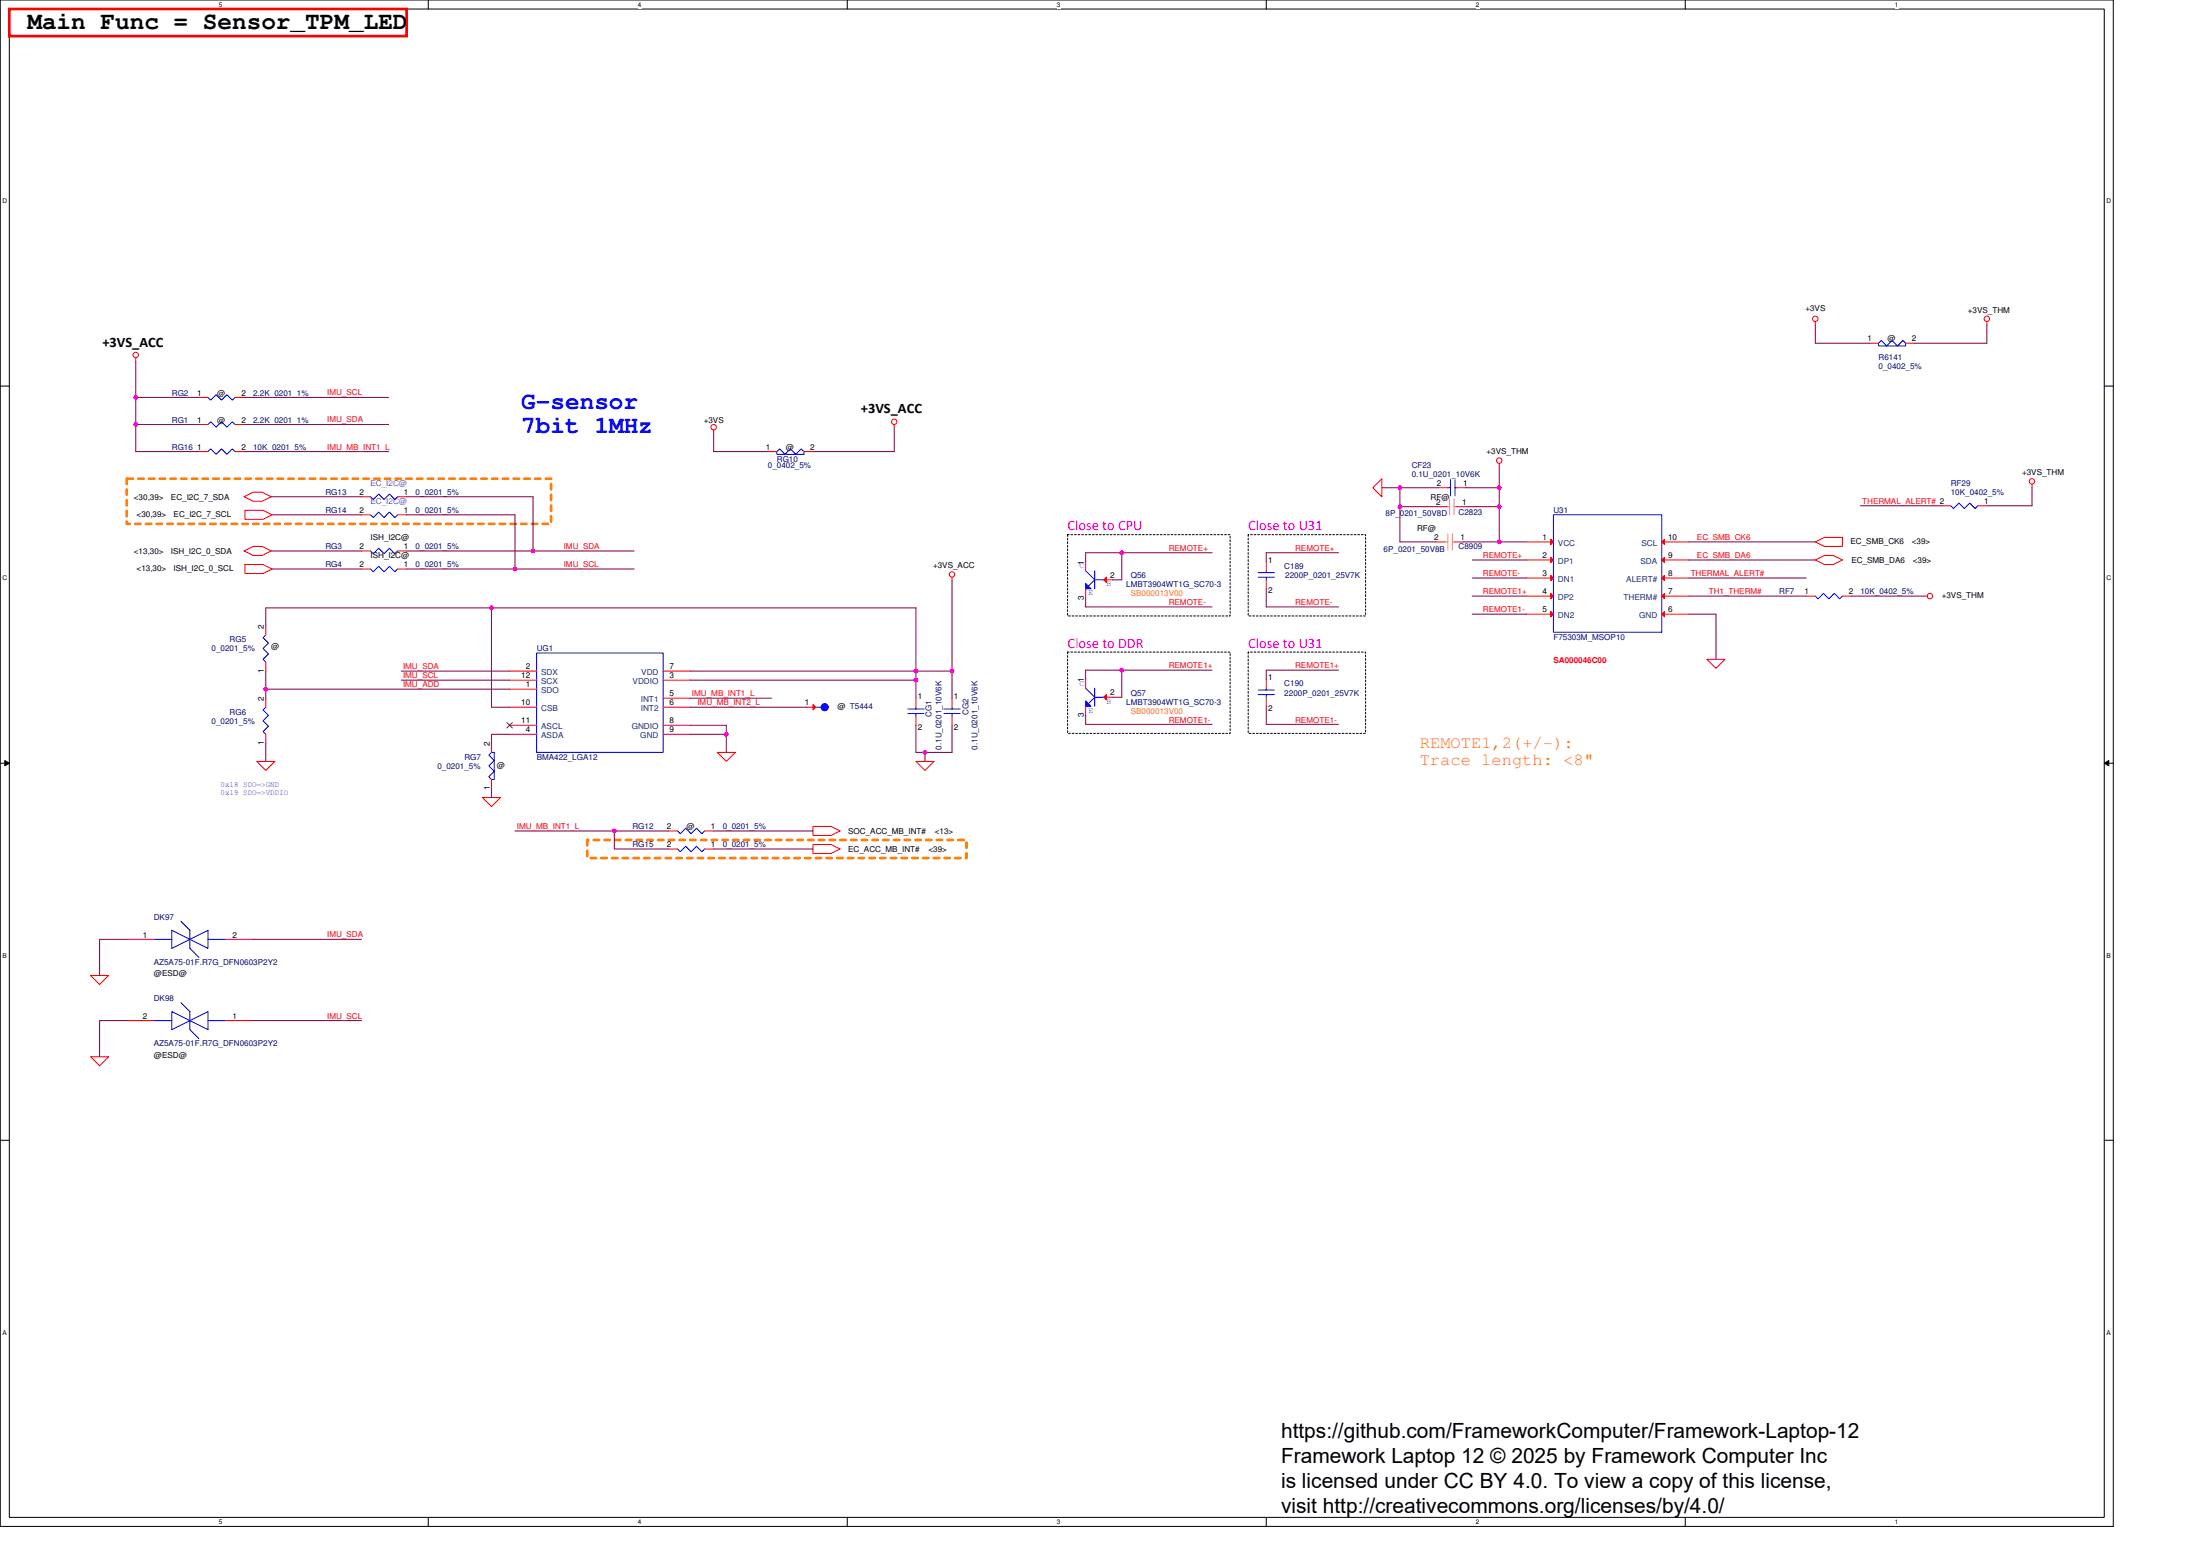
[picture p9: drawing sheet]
<svg xmlns="http://www.w3.org/2000/svg" width="297mm" height="210mm" viewBox="0 0 297 210" stroke-linecap="round" stroke-linejoin="round" font-family="sans-serif">
<path d="M0 0h285.3v206h-285.3zM1.3 1.2h282.8v203.6h-282.8z" fill="none" stroke="#000" stroke-width=".14"/>
<g fill="#fff">
<path d="M29.5 .1h.5v1h-.5z"/>
<path d="M29.5 204.9h.5v1h-.5z"/>
</g>
<path d="M57.8 0v1.2M57.8 204.8v1.2" fill="none" stroke="#000" stroke-width=".14"/>
<g fill="#fff">
<path d="M86.1 .1h.5v1h-.5z"/>
<path d="M86.1 204.9h.5v1h-.5z"/>
</g>
<path d="M114.4 0v1.2M114.4 204.8v1.2" fill="none" stroke="#000" stroke-width=".14"/>
<g fill="#fff">
<path d="M142.7 .1h.5v1h-.5z"/>
<path d="M142.7 204.9h.5v1h-.5z"/>
</g>
<path d="M171 0v1.2M171 204.8v1.2" fill="none" stroke="#000" stroke-width=".14"/>
<g fill="#fff">
<path d="M199.3 .1h.4v1h-.4z"/>
<path d="M199.3 204.9h.4v1h-.4z"/>
</g>
<path d="M227.5 0v1.2M227.5 204.8v1.2" fill="none" stroke="#000" stroke-width=".14"/>
<g fill="#fff">
<path d="M255.8 .1h.5v1h-.5z"/>
<path d="M255.8 204.9h.5v1h-.5z"/>
<path d="M.3 26.7h.7v.9h-.7z"/>
<path d="M284.4 26.7h.6v.9h-.6z"/>
<path d="M.3 77.6h.7v.9h-.7z"/>
<path d="M284.4 77.6h.6v.9h-.6z"/>
</g>
<path d="M0 52.1h1.3M284.1 52.1h1.2" fill="none" stroke="#000" stroke-width=".14"/>
<g fill="#fff">
<path d="M.3 128.5h.6v1h-.6z"/>
<path d="M284.4 128.5h.6v1h-.6z"/>
</g>
<path d="M0 103h1.3M.6 102.7l.7 .3-.7 .4zM284.1 103h1.2M284.1 103l.6-.3v.7z" fill="none" stroke="#000" stroke-width=".14"/>
<path d="M.6 102.7l.7 .3-.7 .4zM284.1 103l.6-.3v.7z" fill="#000"/>
<g fill="#fff">
<path d="M.3 179.4h.6v1h-.6z"/>
<path d="M284.4 179.4h.6v1h-.6z"/>
</g>
<path d="M0 153.9h1.3M284.1 153.9h1.2" fill="none" stroke="#000" stroke-width=".14"/>
<path d="M1.3 1.2h53.6v3.7h-53.6z" fill="none" stroke="#f00" stroke-width=".36"/>
<path d="M144.1 72.2h22v10.9h-22zM168.5 72.2h15.9v10.9h-15.9zM144.1 88h22v11h-22zM168.5 88h15.9v11h-15.9z" fill="none" stroke="#000" stroke-width=".14" stroke-dasharray=".2 .2"/>
<path d="M17.1 64.6h57.3v6.1h-57.3zM79.3 113.4h51.2v2.4h-51.2z" fill="none" stroke="#ff8000" stroke-width=".36" stroke-dasharray=".7 .7"/>
<g fill="none" stroke="#f00" stroke-width=".14">
<path d="M18.3 48.3v.5M96.4 58v.5M120.7 57.3v.5M245.1 43.4v.5M252.4 46.3h1.2M257.3 46.3h1.2M268.3 43.4v.5M26.9 61h1.2M31.7 61h1.3M33 74.4l1.2-.6h1.2l1.2 .6-1.2 .6h-1.2zM33 67.1l1.2-.7h1.2l1.2 .7-1.2 .6h-1.2zM33.1 76.2h2.4l1.2 .6-1.2 .6h-2.4z"/>
<path d="M33.1 68.9h2.4l1.2 .6-1.2 .6h-2.4zM48.8 67.1h1.2M53.7 67.1h1.2M103.7 61h1.2M108.5 61h1.3M128.5 77.9v.5M171 75.8v1.3M171 78.3v1.2M185.4 65.8l1.2-1.2v2.5zM202.4 62.5v.5M245.1 73.2l1.2-.7h2.5v1.3h-2.5zM245.1 75.6l1.2-.6h1.2l1.3 .6-1.3 .6h-1.2z"/>
<path d="M274.4 65.3v.5M35.9 89.4v1.2M35.9 84.5v1.2M35.9 99.1v1.2M35.9 94.2v1.3M123.7 94.2v1.3M123.7 96.7v1.2M171 91.7v1.2M171 94.1v1.2M230.5 89h2.4l-1.2 1.2zM259.7 80.5h.5M34.7 102.8h2.4l-1.2 1.2z"/>
<path d="M65.1 107.7h2.5l-1.2 1.2zM96.8 101.6h2.5l-1.2 1.2zM109.8 111.6h2.4l1.2 .6-1.2 .6h-2.4zM109.8 114h2.4l1.2 .6-1.2 .6h-2.4zM123.7 102.8h2.4l-1.2 1.2zM12.2 131.7h2.5l-1.2 1.2zM17.1 126.8h3.7M30.5 126.8h3.7M12.2 142.6h2.5l-1.2 1.3z"/>
<circle cx="18.3" cy="47.9" r=".36"/>
<circle cx="96.4" cy="57.7" r=".36"/>
<circle cx="120.7" cy="56.9" r=".36"/>
<circle cx="245.1" cy="43" r=".36"/>
<circle cx="268.3" cy="43" r=".36"/>
<circle cx="128.5" cy="77.5" r=".36"/>
<circle cx="202.4" cy="62.2" r=".37"/>
<circle cx="274.4" cy="65" r=".36"/>
<circle cx="260.6" cy="80.5" r=".36"/>
</g>
<g fill="none" stroke="#00f" stroke-width=".14">
<path d="M253.6 46.3l.4-.3 .7 .7 .8-.7 .7 .7 .7-.7 .4 .3v.4h-3.7zM28.1 61l.3-.4 .8 .7 .7-.7 .7 .7 .8-.7 .3 .4M50 67.1l.4 .3 .7-.7 .8 .7 .7-.7 .7 .7 .4-.3M104.9 61l.4-.4 .7 .7 .7-.7 .7 .7 .8-.7 .3 .4v.3h-3.6zM169.9 77.9h2.2M169.9 77.3h2.2M171 77.1v.2M171 77.9v.4M209.7 69.5h14.7v15.8h-14.7zM35.9 85.7l-.4 .4 .7 .7-.7 .7 .7 .8-.7 .7 .4 .4M35.9 95.5l-.4 .3 .7 .8-.7 .7 .7 .7-.7 .8 .4 .3M122.6 96.3h2.2"/>
<path d="M122.6 95.7h2.2M123.7 95.5v.2M123.7 96.3v.4M169.9 93.8h2.2M169.9 93.1h2.2M171 92.9v.2M171 93.8v.3M20.8 126.8h2.4M23.2 125.6l2.4 1.2-2.4 1.2zM24.4 124.4l1.2 1.2v2.4l1.3 1.2M25.6 126.8l2.5-1.2v2.4zM28.1 126.8h2.4"/>
</g>
<path d="M209.4 72.8l.3 .4-.3 .3z" fill="#f00"/>
<path d="M206.1 73.2h3.6M209.4 72.8l.3 .4-.3 .3z" fill="none" stroke="#f00" stroke-width=".14"/>
<path d="M209.4 75.2l.3 .4-.3 .4z" fill="#f00"/>
<path d="M206.1 75.6h3.6M209.4 75.2l.3 .4-.3 .4z" fill="none" stroke="#f00" stroke-width=".14"/>
<path d="M209.4 77.7l.3 .3-.3 .4z" fill="#f00"/>
<path d="M206.1 78h3.6M209.4 77.7l.3 .3-.3 .4z" fill="none" stroke="#f00" stroke-width=".14"/>
<path d="M209.4 80.1l.3 .4-.3 .3z" fill="#f00"/>
<path d="M206.1 80.5h3.6M209.4 80.1l.3 .4-.3 .3z" fill="none" stroke="#f00" stroke-width=".14"/>
<path d="M209.4 82.5l.3 .4-.3 .4z" fill="#f00"/>
<path d="M206.1 82.9h3.6M209.4 82.5l.3 .4-.3 .4z" fill="none" stroke="#f00" stroke-width=".14"/>
<path d="M224.7 82.5v.8l-.3-.4z" fill="#f00"/>
<path d="M224.4 82.9h3.6M224.7 82.5v.8l-.3-.4z" fill="none" stroke="#f00" stroke-width=".14"/>
<path d="M224.7 80.1v.7l-.3-.3z" fill="#f00"/>
<path d="M224.4 80.5h3.6M224.7 80.1v.7l-.3-.3z" fill="none" stroke="#f00" stroke-width=".14"/>
<path d="M224.7 77.7v.7l-.3-.4z" fill="#f00"/>
<path d="M224.4 78h3.6M224.7 77.7v.7l-.3-.4z" fill="none" stroke="#f00" stroke-width=".14"/>
<path d="M224.7 75.2v.8l-.3-.4z" fill="#f00"/>
<path d="M224.4 75.6h3.6M224.7 75.2v.8l-.3-.4z" fill="none" stroke="#f00" stroke-width=".14"/>
<path d="M224.7 72.8v.7l-.3-.3z" fill="#f00"/>
<path d="M26.9 57.3h1.2M31.7 57.3h1.3M194.3 65.8h1.2M196.7 65.8h1.2M224.4 73.2h3.6M224.7 72.8v.7l-.3-.3zM66.4 105.2v1.2M66.4 100.3v1.3" fill="none" stroke="#f00" stroke-width=".14"/>
<path d="M28.1 57.3l.3-.4 .8 .8 .7-.8 .7 .8 .8-.8 .3 .4M195.5 65.8h.3M195.8 64.7v2.2M196.5 64.7v2.2M196.5 65.8h.2M66 101.9l.4-.3h.3v3.6h-.3l-.4-.3 .7-.8-.7-.7 .7-.7z" fill="none" stroke="#00f" stroke-width=".14"/>
<path d="M146.6 94.6l.7 .7h-.7z" fill-rule="evenodd" fill="#00f"/>
<path d="M146.6 94.6l.7 .7h-.7zM146.6 92.9l1.2 1.2-.8 .9M147.8 92.9v2.4M147.8 94.1h1.2" fill="none" stroke="#00f" stroke-width=".14"/>
<path d="M146.6 91.7v1.2" fill="none" stroke="#f00" stroke-width=".14"/>
<path d="M149 94.1l.4-.3v.7z" fill="#f00"/>
<g fill="none" stroke="#f00" stroke-width=".14">
<path d="M26.9 53.6h1.2M31.7 53.6h1.3M194.1 68.4h1.3M196.6 68.4h1.2M68.8 99.1h3.7M68.8 93h3.7M68.8 90.6h3.7M68.8 95.5h3.7M68.8 97.9h3.7M68.8 91.8h3.7M89.5 99.1h3.7M89.5 91.8h3.7"/>
<path d="M89.5 94.2h3.7M89.5 95.5h3.7M89.5 90.6h3.7M89.5 97.9h3.7M128.5 94.2v1.3M128.5 96.7v1.2M146.6 95.3v1.3M149 94.1l.4-.3v.7zM149 94.1h1.2M243.9 80.5h1.2M248.8 80.5h1.2M90.3 112.2h1.2"/>
<path d="M95.1 112.2h1.3"/>
</g>
<path d="M28.1 53.6l.3 .4 .8-.7 .7 .7 .7-.7 .8 .7 .3-.4M72.5 88.2h17v13.4h-17zM127.4 96.3h2.2M127.4 95.7h2.2M128.5 95.5v.2M128.5 96.3v.4M245.1 80.5l.4 .3 .7-.7 .7 .7 .8-.7 .7 .7 .4-.3M91.5 112.2l.3 .3 .8-.7 .7 .7 .7-.7 .8 .7 .3-.3" fill="none" stroke="#00f" stroke-width=".14"/>
<path d="M195.4 68.4h.3M195.7 67.3v2.2M196.3 67.3v2.2M196.3 68.4h.3" fill="none" stroke="#ff8080" stroke-width=".14"/>
<path d="M68.4 97.5l.8 .8M69.2 97.5l-.8 .8" fill="none" stroke="#804000" stroke-width=".14"/>
<path d="M146.6 78.8l.7 .7h-.7z" fill-rule="evenodd" fill="#00f"/>
<path d="M146.6 78.8l.7 .7h-.7zM146.6 77.1l1.2 1.2-.8 .8M147.8 77.1v2.4M147.8 78.3h1.2" fill="none" stroke="#00f" stroke-width=".14"/>
<path d="M146.6 75.8v1.3" fill="none" stroke="#f00" stroke-width=".14"/>
<path d="M149 78.3l.4-.4v.7z" fill="#f00"/>
<path d="M48.8 69.5h1.2M48.8 74.4h1.2M53.7 69.5h1.2M53.7 74.4h1.2M146.6 79.5v1.2M149 78.3l.4-.4v.7zM149 78.3h1.2" fill="none" stroke="#f00" stroke-width=".14"/>
<path d="M50 69.5l.4 .4 .7-.8 .8 .8 .7-.8 .7 .8 .4-.4M50 74.4l.4 .3 .7-.7 .8 .7 .7-.7 .7 .7 .4-.3" fill="none" stroke="#00f" stroke-width=".14"/>
<circle cx="111.3" cy="95.5" r=".48" fill="#00f"/>
<g fill="none" stroke="#00f" stroke-width=".14">
<path d="M110.1 95.5h.8"/>
<circle cx="111.3" cy="95.5" r=".48"/>
</g>
<path d="M109.8 95.1l.3 .4-.3 .3z" fill="#f00"/>
<path d="M48.8 76.8h1.2M53.7 76.8h1.2M193.9 73.2h1.2M196.3 73.2h1.2M262.2 68.3h1.2M267 68.3h1.3M108.9 95.5h1.2M109.8 95.1l.3 .4-.3 .3zM90.3 114.6h1.2M95.1 114.6h1.3M17.1 137.8h3.7M30.5 137.8h3.7" fill="none" stroke="#f00" stroke-width=".14"/>
<path d="M50 76.8l.4 .4 .7-.8 .8 .8 .7-.8 .7 .8 .4-.4M263.4 68.3l.4 .3 .7-.7 .7 .7 .7-.7 .8 .7 .3-.3M91.5 114.6l.3 .4 .8-.8 .7 .8 .7-.8 .8 .8 .3-.4M20.8 137.8h2.4M23.2 136.6l2.4 1.2-2.4 1.2zM24.4 135.3l1.2 1.3v2.4l1.3 1.2M25.6 137.8l2.5-1.2v2.4zM28.1 137.8h2.4" fill="none" stroke="#00f" stroke-width=".14"/>
<path d="M195.1 73.2h.4M195.5 72.1v2.2M196.1 73.2h.2M196.1 72.1v2.2" fill="none" stroke="#ff8080" stroke-width=".14"/>
<path d="M96.4 58.5v2.5h7.3M120.7 57.8v3.2M245.1 43.9v2.4h7.3M268.3 43.9v2.4M202.4 63v2.8" fill="none" stroke="#800040" stroke-width=".14"/>
<circle cx="202.4" cy="65.8" r=".24" fill="#f0f"/>
<circle cx="202.4" cy="65.8" r=".24" fill="none" stroke="#f0f" stroke-width=".14"/>
<path d="M186.6 65.8h7.7" fill="none" stroke="#800040" stroke-width=".14"/>
<circle cx="189" cy="65.8" r=".24" fill="#f0f"/>
<circle cx="189" cy="65.8" r=".24" fill="none" stroke="#f0f" stroke-width=".14"/>
<path d="M189 65.8v2.6h5.1M197.9 65.8h4.5v2.6" fill="none" stroke="#800040" stroke-width=".14"/>
<circle cx="189" cy="68.4" r=".24" fill="#f0f"/>
<circle cx="189" cy="68.4" r=".24" fill="none" stroke="#f0f" stroke-width=".14"/>
<path d="M189 68.4v4.8M197.8 68.4h4.6" fill="none" stroke="#800040" stroke-width=".14"/>
<circle cx="202.4" cy="68.4" r=".24" fill="#f0f"/>
<circle cx="202.4" cy="68.4" r=".24" fill="none" stroke="#f0f" stroke-width=".14"/>
<path d="M36.6 74.4h12.2M36.7 76.8h12.1M54.9 76.8h14.6M54.9 74.4h17.1M163.7 74.6h-17.1v1.2M202.4 68.4v4.8M251.2 68.3h11M274.4 65.8v2.5h-6.1" fill="none" stroke="#800040" stroke-width=".14"/>
<circle cx="151.5" cy="74.6" r=".24" fill="#f0f"/>
<circle cx="151.5" cy="74.6" r=".24" fill="none" stroke="#f0f" stroke-width=".14"/>
<path d="M151.5 74.6v3.7M180.7 74.6h-9.7v1.2M189 73.2h4.9M197.5 73.2h4.9" fill="none" stroke="#800040" stroke-width=".14"/>
<circle cx="202.4" cy="73.1" r=".24" fill="#f0f"/>
<circle cx="202.4" cy="73.1" r=".24" fill="none" stroke="#f0f" stroke-width=".14"/>
<path d="M128.5 78.4v12.2M150.2 78.3h1.3M171 79.5v2.4M198.8 75.6h7.3M198.8 78h7.3M202.4 73.2h3.7M228 73.2h17.1M228 75.6h17.1M228 78h15.9M123.7 82.1h-87.8v2.4M146.6 80.7v1.2" fill="none" stroke="#800040" stroke-width=".14"/>
<circle cx="66.4" cy="82" r=".24" fill="#f0f"/>
<circle cx="66.4" cy="82" r=".24" fill="none" stroke="#f0f" stroke-width=".14"/>
<path d="M35.9 90.6v2.4M54.2 90.6h14.6M66.4 82.1v13.4M123.7 82.1v8.5h-30.5M146.6 81.9h17.1M171 81.9h9.7M198.8 80.5h7.3M198.8 82.9h7.3M228 82.9h3.7v6.1M228 80.5h15.9M250 80.5h9.7" fill="none" stroke="#800040" stroke-width=".14"/>
<circle cx="123.7" cy="90.6" r=".24" fill="#f0f"/>
<circle cx="123.7" cy="90.6" r=".24" fill="none" stroke="#f0f" stroke-width=".14"/>
<path d="M128.5 90.6h-4.8v1.2" fill="none" stroke="#800040" stroke-width=".14"/>
<circle cx="128.5" cy="90.6" r=".24" fill="#f0f"/>
<circle cx="128.5" cy="90.6" r=".24" fill="none" stroke="#f0f" stroke-width=".14"/>
<path d="M128.5 90.6v3.6M146.6 91.7v-1.2h4.9v3.6" fill="none" stroke="#800040" stroke-width=".14"/>
<circle cx="151.5" cy="90.5" r=".24" fill="#f0f"/>
<circle cx="151.5" cy="90.5" r=".24" fill="none" stroke="#f0f" stroke-width=".14"/>
<path d="M54.2 91.8h14.6M93.2 91.8h30.5M151.5 90.5h12.2M180.7 90.5h-9.7v1.2" fill="none" stroke="#800040" stroke-width=".14"/>
<circle cx="123.7" cy="91.8" r=".24" fill="#f0f"/>
<circle cx="123.7" cy="91.8" r=".24" fill="none" stroke="#f0f" stroke-width=".14"/>
<path d="M68.8 93h-32.9v1.2M123.7 91.8v2.4" fill="none" stroke="#800040" stroke-width=".14"/>
<circle cx="35.9" cy="93" r=".24" fill="#f0f"/>
<circle cx="35.9" cy="93" r=".24" fill="none" stroke="#f0f" stroke-width=".14"/>
<path d="M66.4 95.5h2.4M68.8 99.1h-2.4v1.2M93.2 94.2h11M93.2 97.9h4.9v1.2h-4.9M93.2 95.5h15.7M123.7 97.9v3.7M128.5 97.9v3.7M146.6 96.6v1.2h17.1M150.2 94.1h1.3M171 95.3v2.5h9.7" fill="none" stroke="#800040" stroke-width=".14"/>
<circle cx="98.1" cy="99.1" r=".24" fill="#f0f"/>
<circle cx="98.1" cy="99.1" r=".24" fill="none" stroke="#f0f" stroke-width=".14"/>
<path d="M98.1 99.1v2.5M35.9 100.3v2.5M123.7 101.6h4.8" fill="none" stroke="#800040" stroke-width=".14"/>
<circle cx="124.9" cy="101.6" r=".24" fill="#f0f"/>
<circle cx="124.9" cy="101.6" r=".24" fill="none" stroke="#f0f" stroke-width=".14"/>
<path d="M69.5 112.2h13.4M124.9 101.6v1.2" fill="none" stroke="#800040" stroke-width=".14"/>
<circle cx="82.9" cy="112.2" r=".24" fill="#f0f"/>
<circle cx="82.9" cy="112.2" r=".24" fill="none" stroke="#f0f" stroke-width=".14"/>
<path d="M18.3 53.6h8.6M18.3 57.3h8.6M33 53.6h19.5M96.4 112.2h13.4M17.1 137.8h-3.6v4.8M17.1 126.8h-3.6v4.9M34.2 126.8h14.6M34.2 137.8h14.6" fill="none" stroke="#800040" stroke-width=".14"/>
<circle cx="18.3" cy="57.3" r=".24" fill="#f0f"/>
<circle cx="18.3" cy="57.3" r=".24" fill="none" stroke="#f0f" stroke-width=".14"/>
<path d="M18.3 48.8v4.8M33 57.3h19.5" fill="none" stroke="#800040" stroke-width=".14"/>
<circle cx="18.3" cy="53.6" r=".24" fill="#f0f"/>
<circle cx="18.3" cy="53.6" r=".24" fill="none" stroke="#f0f" stroke-width=".14"/>
<path d="M18.3 53.6v3.7M54.9 67.1h17.1v7.3h13.6" fill="none" stroke="#800040" stroke-width=".14"/>
<circle cx="72" cy="74.4" r=".24" fill="#f0f"/>
<circle cx="72" cy="74.4" r=".24" fill="none" stroke="#f0f" stroke-width=".14"/>
<path d="M54.9 69.5h14.6v7.3h16.1" fill="none" stroke="#800040" stroke-width=".14"/>
<circle cx="69.5" cy="76.8" r=".24" fill="#f0f"/>
<circle cx="69.5" cy="76.8" r=".24" fill="none" stroke="#f0f" stroke-width=".14"/>
<path d="M18.3 57.3v3.7h8.6M258.5 46.3h9.8M33 61h19.5M36.6 67.1h12.2M36.7 69.5h12.1M109.8 61h10.9M66.4 106.4v1.3M90.3 112.2h-7.4v2.4h7.4M96.4 114.6h13.4" fill="none" stroke="#800040" stroke-width=".14"/>
<circle cx="202.4" cy="65.8" r=".24" fill="#f0f"/>
<circle cx="202.4" cy="65.8" r=".24" fill="none" stroke="#f0f" stroke-width=".14"/>
<circle cx="189" cy="65.8" r=".24" fill="#f0f"/>
<circle cx="189" cy="65.8" r=".24" fill="none" stroke="#f0f" stroke-width=".14"/>
<circle cx="189" cy="68.4" r=".24" fill="#f0f"/>
<circle cx="189" cy="68.4" r=".24" fill="none" stroke="#f0f" stroke-width=".14"/>
<circle cx="202.4" cy="68.4" r=".24" fill="#f0f"/>
<circle cx="202.4" cy="68.4" r=".24" fill="none" stroke="#f0f" stroke-width=".14"/>
<circle cx="151.5" cy="74.6" r=".24" fill="#f0f"/>
<circle cx="151.5" cy="74.6" r=".24" fill="none" stroke="#f0f" stroke-width=".14"/>
<circle cx="202.4" cy="73.1" r=".24" fill="#f0f"/>
<circle cx="202.4" cy="73.1" r=".24" fill="none" stroke="#f0f" stroke-width=".14"/>
<circle cx="66.4" cy="82" r=".24" fill="#f0f"/>
<circle cx="66.4" cy="82" r=".24" fill="none" stroke="#f0f" stroke-width=".14"/>
<circle cx="123.7" cy="90.6" r=".24" fill="#f0f"/>
<circle cx="123.7" cy="90.6" r=".24" fill="none" stroke="#f0f" stroke-width=".14"/>
<circle cx="128.5" cy="90.6" r=".24" fill="#f0f"/>
<circle cx="128.5" cy="90.6" r=".24" fill="none" stroke="#f0f" stroke-width=".14"/>
<circle cx="151.5" cy="90.5" r=".24" fill="#f0f"/>
<circle cx="151.5" cy="90.5" r=".24" fill="none" stroke="#f0f" stroke-width=".14"/>
<circle cx="123.7" cy="91.8" r=".24" fill="#f0f"/>
<circle cx="123.7" cy="91.8" r=".24" fill="none" stroke="#f0f" stroke-width=".14"/>
<circle cx="35.9" cy="93" r=".24" fill="#f0f"/>
<circle cx="35.9" cy="93" r=".24" fill="none" stroke="#f0f" stroke-width=".14"/>
<circle cx="98.1" cy="99.1" r=".24" fill="#f0f"/>
<circle cx="98.1" cy="99.1" r=".24" fill="none" stroke="#f0f" stroke-width=".14"/>
<circle cx="124.9" cy="101.6" r=".24" fill="#f0f"/>
<circle cx="124.9" cy="101.6" r=".24" fill="none" stroke="#f0f" stroke-width=".14"/>
<circle cx="82.9" cy="112.2" r=".24" fill="#f0f"/>
<circle cx="82.9" cy="112.2" r=".24" fill="none" stroke="#f0f" stroke-width=".14"/>
<circle cx="18.3" cy="57.3" r=".24" fill="#f0f"/>
<circle cx="18.3" cy="57.3" r=".24" fill="none" stroke="#f0f" stroke-width=".14"/>
<circle cx="18.3" cy="53.6" r=".24" fill="#f0f"/>
<circle cx="18.3" cy="53.6" r=".24" fill="none" stroke="#f0f" stroke-width=".14"/>
<circle cx="72" cy="74.4" r=".24" fill="#f0f"/>
<circle cx="72" cy="74.4" r=".24" fill="none" stroke="#f0f" stroke-width=".14"/>
<circle cx="69.5" cy="76.8" r=".24" fill="#f0f"/>
<circle cx="69.5" cy="76.8" r=".24" fill="none" stroke="#f0f" stroke-width=".14"/>
<text font-size="3.3" x="3.7" y="4">Main Func = Sensor_TPM_LED</text>
<g font-size="3.3" fill="#00f">
<text x="70.4" y="55.2">G-sensor</text>
<text x="70.4" y="58.5">7bit 1MHz</text>
</g>
<g font-size="2.8">
<text x="173" y="194.1">https://github.com/FrameworkComputer/Framework-Laptop-12</text>
<text x="173" y="197.5">Framework Laptop 12 © 2025 by Framework Computer Inc</text>
<text x="173" y="200.8">is licensed under CC BY 4.0. To view a copy of this license,</text>
<text x="173" y="204.2">visit http://creativecommons.org/licenses/by/4.0/</text>
</g>
<g font-size="2.3" fill="#ff8000">
<text x="191.7" y="100.9">REMOTE1,2(+/-):</text>
<text x="191.7" y="103.2">Trace length: &lt;8&quot;</text>
</g>
<g font-size="1.9">
<text x="13.8" y="46.8">+3VS_ACC</text>
<text x="116.2" y="55.7">+3VS_ACC</text>
</g>
<g font-size="1.9" fill="#f0f">
<text x="144.1" y="71.6">Close to CPU</text>
<text x="168.5" y="71.6">Close to U31</text>
<text x="144.2" y="87.4">Close to DDR</text>
<text x="168.5" y="87.4">Close to U31</text>
</g>
<g font-size="1.1">
<text x="243.8" y="41.9">+3VS</text>
<text x="252.2" y="46.1">1</text>
<text x="254.9" y="46.1">@</text>
<text x="258.1" y="46.1">2</text>
<text x="265.7" y="42.2">+3VS_THM</text>
<text x="26.6" y="53.4">1</text>
<text x="29.3" y="53.4">@</text>
<text x="32.6" y="53.4">2</text>
<text x="26.6" y="57.1">1</text>
<text x="29.3" y="57.1">@</text>
<text x="32.6" y="57.1">2</text>
<text x="95" y="57.1">+3VS</text>
<text x="26.6" y="60.7">1</text>
<text x="32.6" y="60.7">2</text>
<text x="103.4" y="60.7">1</text>
<text x="106.1" y="60.7">@</text>
<text x="109.4" y="60.7">2</text>
<text x="194" y="65.6">2</text>
<text x="197.5" y="65.6">1</text>
<text x="200.7" y="61.3">+3VS_THM</text>
<text x="273" y="64.1">+3VS_THM</text>
<text x="18.1" y="67.4">&lt;30,39&gt;</text>
<text x="18.4" y="69.7">&lt;30,39&gt;</text>
<text x="23.1" y="67.4">EC_I2C_7_SDA</text>
<text x="23.4" y="69.7">EC_I2C_7_SCL</text>
<text x="48.6" y="66.8">2</text>
<text x="48.6" y="69.2">2</text>
<text x="54.5" y="66.8">1</text>
<text x="54.5" y="69.2">1</text>
<text x="191.3" y="71.7">RF@</text>
<text x="193.2" y="67.4">RF@</text>
<text x="193.9" y="68.1">2</text>
<text x="197.4" y="68.1">1</text>
<text x="267.9" y="68">1</text>
<text x="18.1" y="74.7">&lt;13,30&gt;</text>
<text x="18.4" y="77.1">&lt;13,30&gt;</text>
<text x="23.1" y="74.7">ISH_I2C_0_SDA</text>
<text x="23.4" y="77.1">ISH_I2C_0_SCL</text>
<text x="48.6" y="74.1">2</text>
<text x="48.6" y="76.6">2</text>
<text x="50" y="72.9">ISH_I2C@</text>
<text x="50" y="75.4">ISH_I2C@</text>
<text x="54.5" y="74.1">1</text>
<text x="54.5" y="76.6">1</text>
<text x="126" y="76.7">+3VS_ACC</text>
<text x="146.3" y="76.2" transform="rotate(-90 146.3 76.2)">1</text>
<text x="171.2" y="76">1</text>
<text x="193.6" y="72.9">2</text>
<text x="197.2" y="72.9">1</text>
<text x="208.3" y="72.9">1</text>
<text x="208.3" y="75.3">2</text>
<text x="208.3" y="77.8">3</text>
<text x="225.2" y="72.9">10</text>
<text x="225.2" y="77.8">8</text>
<text x="225.2" y="75.3">9</text>
<text x="249.9" y="73.4">EC_SMB_CK6</text>
<text x="250" y="76">EC_SMB_DA6</text>
<text x="258.1" y="73.4">&lt;39&gt;</text>
<text x="258.3" y="76">&lt;39&gt;</text>
<text x="146.3" y="81" transform="rotate(-90 146.3 81)">3</text>
<text x="149.9" y="78">2</text>
<text x="171.2" y="80.1">2</text>
<text x="208.3" y="80.2">4</text>
<text x="208.3" y="82.7">5</text>
<text x="225.2" y="80.2">7</text>
<text x="225.2" y="82.7">6</text>
<text x="243.6" y="80.2">1</text>
<text x="249.6" y="80.2">2</text>
<text x="262.2" y="80.7">+3VS_THM</text>
<text x="35.6" y="84.9" transform="rotate(-90 35.6 84.9)">2</text>
<text x="36.6" y="87.5">@</text>
<text x="35.6" y="94.6" transform="rotate(-90 35.6 94.6)">2</text>
<text x="35.6" y="90.8" transform="rotate(-90 35.6 90.8)">1</text>
<text x="70.4" y="95.2">10</text>
<text x="70.4" y="91.6">12</text>
<text x="71" y="92.8">1</text>
<text x="71" y="90.3">2</text>
<text x="90.4" y="90.3">7</text>
<text x="90.4" y="91.6">3</text>
<text x="90.4" y="94">5</text>
<text x="90.4" y="95.2">6</text>
<text x="108.7" y="95.2">1</text>
<text x="113.1" y="95.7">@ T5444</text>
<text x="123.9" y="94.4">1</text>
<text x="128.8" y="94.4">1</text>
<text x="146.3" y="92" transform="rotate(-90 146.3 92)">1</text>
<text x="149.9" y="93.9">2</text>
<text x="171.2" y="91.8">1</text>
<text x="171.2" y="96">2</text>
<text x="35.6" y="100.6" transform="rotate(-90 35.6 100.6)">1</text>
<text x="66.1" y="100.7" transform="rotate(-90 66.1 100.7)">2</text>
<text x="70.4" y="97.7">11</text>
<text x="71" y="98.9">4</text>
<text x="90.4" y="98.9">9</text>
<text x="90.4" y="97.7">8</text>
<text x="123.9" y="98.5">2</text>
<text x="128.8" y="98.5">2</text>
<text x="146.3" y="96.8" transform="rotate(-90 146.3 96.8)">3</text>
<text x="66.1" y="106.7" transform="rotate(-90 66.1 106.7)">1</text>
<text x="67.1" y="103.6">@</text>
<text x="90" y="111.9">2</text>
<text x="92.7" y="111.9">@</text>
<text x="96" y="111.9">1</text>
<text x="114.5" y="112.5">SOC_ACC_MB_INT#</text>
<text x="126.2" y="112.5">&lt;13&gt;</text>
<text x="90" y="114.4">2</text>
<text x="96" y="114.4">1</text>
<text x="114.5" y="115">EC_ACC_MB_INT#</text>
<text x="125.4" y="115">&lt;39&gt;</text>
<text x="19.3" y="126.5">1</text>
<text x="20.8" y="131.8">@ESD@</text>
<text x="31.4" y="126.5">2</text>
<text x="19.3" y="137.5">2</text>
<text x="31.4" y="137.5">1</text>
<text x="20.8" y="142.8">@ESD@</text>
</g>
<g font-size="1.1" fill="#000080">
<text x="23.2" y="53.4">RG2</text>
<text x="34.2" y="53.4">2.2K_0201_1%</text>
<text x="253.6" y="48.5">R6141</text>
<text x="253.6" y="49.8">0_0402_5%</text>
<text x="23.2" y="57.1">RG1</text>
<text x="34.2" y="57.1">2.2K_0201_1%</text>
<text x="23.2" y="60.7">RG16</text>
<text x="34.2" y="60.7">10K_0201_5%</text>
<text x="103.7" y="63.2">0_0402_5%</text>
<text x="104.9" y="62.3">RG10</text>
<text x="190.6" y="63.2">CF23</text>
<text x="190.6" y="64.4">0.1U_0201_10V6K</text>
<text x="263.4" y="65.6">RF29</text>
<text x="43.9" y="66.8">RG13</text>
<text x="43.9" y="69.3">RG14</text>
<text x="56.1" y="66.8">0_0201_5%</text>
<text x="56.1" y="69.3">0_0201_5%</text>
<text x="187.1" y="69.6">8P_0201_50V8D</text>
<text x="196.9" y="69.5">C2823</text>
<text x="209.7" y="69.3">U31</text>
<text x="263.4" y="66.8">10K_0402_5%</text>
<text x="43.9" y="74.1">RG3</text>
<text x="43.9" y="76.6">RG4</text>
<text x="56.1" y="74.1">0_0201_5%</text>
<text x="56.1" y="76.6">0_0201_5%</text>
<text x="173.4" y="76.8">C189</text>
<text x="186.8" y="74.5">6P_0201_50V8B</text>
<text x="196.9" y="74.1">C8909</text>
<text x="152.1" y="79.3">LMBT3904WT1G_SC70-3</text>
<text x="152.7" y="78">Q56</text>
<text x="173.5" y="78">2200P_0201_25V7K</text>
<text x="240.2" y="80.2">RF7</text>
<text x="251.2" y="80.2">10K_0402_5%</text>
<text x="28.6" y="87.9">0_0201_5%</text>
<text x="31" y="86.7">RG5</text>
<text x="72.5" y="87.9">UG1</text>
<text x="209.7" y="86.3">F75303M_MSOP10</text>
<text x="152.1" y="95.1">LMBT3904WT1G_SC70-3</text>
<text x="152.7" y="93.9">Q57</text>
<text x="173.4" y="92.7">C190</text>
<text x="173.4" y="93.9">2200P_0201_25V7K</text>
<text x="28.6" y="97.7">0_0201_5%</text>
<text x="31" y="96.5">RG6</text>
<text x="125.8" y="96.8" transform="rotate(-90 125.8 96.8)">CG1</text>
<text x="127.1" y="101.2" transform="rotate(-90 127.1 101.2)">0.1U_0201_10V6K</text>
<text x="130.8" y="96.6" transform="rotate(-90 130.8 96.6)">CG2</text>
<text x="132" y="101.2" transform="rotate(-90 132 101.2)">0.1U_0201_10V6K</text>
<text x="59" y="103.8">0_0201_5%</text>
<text x="62.7" y="102.5">RG7</text>
<text x="72.5" y="102.5">BMA422_LGA12</text>
<text x="85.4" y="111.9">RG12</text>
<text x="97.6" y="111.9">0_0201_5%</text>
<text x="85.4" y="114.4">RG15</text>
<text x="97.6" y="114.4">0_0201_5%</text>
<text x="20.8" y="124.1">DK97</text>
<text x="20.8" y="130.2">AZ5A75-01F.R7G_DFN0603P2Y2</text>
<text x="20.8" y="135.1">DK98</text>
<text x="20.8" y="141.2">AZ5A75-01F.R7G_DFN0603P2Y2</text>
</g>
<g font-size="1.1" fill="#f00">
<text x="44.2" y="53.4">IMU_SCL</text>
<text x="44.2" y="57">IMU_SDA</text>
<text x="44.2" y="60.7">IMU_MB_INT1_L</text>
<text x="251.4" y="68">THERMAL_ALERT# 2</text>
<text x="76.1" y="74.1">IMU_SDA</text>
<text x="76.1" y="76.5">IMU_SCL</text>
<text x="157.8" y="74.4">REMOTE+</text>
<text x="174.9" y="74.4">REMOTE+</text>
<text x="200.2" y="75.3">REMOTE+</text>
<text x="200.2" y="77.8">REMOTE-</text>
<text x="228.3" y="77.8">THERMAL_ALERT#</text>
<text x="229.1" y="72.9">EC_SMB_CK6</text>
<text x="229.1" y="75.3">EC_SMB_DA6</text>
<text x="157.8" y="81.7">REMOTE-</text>
<text x="174.9" y="81.7">REMOTE-</text>
<text x="200.2" y="80.2">REMOTE1+</text>
<text x="200.2" y="82.7">REMOTE1-</text>
<text x="230.7" y="80.2">TH1_THERM#</text>
<text x="209.7" y="89.5">SA000046C00</text>
<text x="54.4" y="90.3">IMU_SDA</text>
<text x="54.4" y="91.5">IMU_SCL</text>
<text x="54.4" y="92.8">IMU_ADD</text>
<text x="93.4" y="94">IMU_MB_INT1_L</text>
<text x="94.2" y="95.2">IMU_MB_INT2_L</text>
<text x="157.8" y="90.2">REMOTE1+</text>
<text x="174.9" y="90.2">REMOTE1+</text>
<text x="157.8" y="97.5">REMOTE1-</text>
<text x="174.9" y="97.5">REMOTE1-</text>
<text x="69.8" y="111.9">IMU_MB_INT1_L</text>
<text x="44.2" y="126.5">IMU_SDA</text>
<text x="44.2" y="137.5">IMU_SCL</text>
</g>
<g font-size="1.1" fill="#8000ff">
<text x="50" y="65.6">EC_I2C@</text>
<text x="50" y="68">EC_I2C@</text>
</g>
<g font-size="1.1" fill="#00f">
<text x="145.7" y="76.7">C</text>
<text x="147" y="80.4">E</text>
<text x="149.4" y="79.1">B</text>
<text x="145.7" y="92.6">C</text>
<text x="149.4" y="95">B</text>
<text x="147" y="96.2">E</text>
<text x="29.8" y="106.2">0x18 SDO=&gt;GND</text>
<text x="29.8" y="107.3">0x19 SDO=&gt;VDDIO</text>
</g>
<g font-size="1.1" fill="#004080">
<text x="210.4" y="73.6">VCC</text>
<text x="210.4" y="76.1">DP1</text>
<text x="221.5" y="76.1">SDA</text>
<text x="221.6" y="73.6">SCL</text>
<text x="210.4" y="78.5">DN1</text>
<text x="210.4" y="81">DP2</text>
<text x="210.4" y="83.4">DN2</text>
<text x="219.2" y="81">THERM#</text>
<text x="219.6" y="78.5">ALERT#</text>
<text x="221.3" y="83.4">GND</text>
<text x="73.1" y="93.5">SDO</text>
<text x="73.1" y="91.1">SDX</text>
<text x="73.1" y="96">CSB</text>
<text x="73.1" y="92.3">SCX</text>
<text x="85.4" y="92.3">VDDIO</text>
<text x="86.5" y="94.7">INT1</text>
<text x="86.5" y="96">INT2</text>
<text x="86.6" y="91.1">VDD</text>
<text x="73.1" y="99.6">ASDA</text>
<text x="73.1" y="98.4">ASCL</text>
<text x="85.3" y="98.4">GNDIO</text>
<text x="86.5" y="99.6">GND</text>
</g>
<g font-size="1.1" fill="#ff8000">
<text x="152.7" y="80.5">SB000013V00</text>
<text x="152.7" y="96.3">SB000013V00</text>
</g>
<g font-size=".9">
<text x="29.5" y=".9">5</text>
<text x="86.1" y=".9">4</text>
<text x="142.7" y=".9">3</text>
<text x="199.3" y=".9">2</text>
<text x="255.8" y=".9">1</text>
<text x=".3" y="27.5">D</text>
<text x="284.4" y="27.5">D</text>
<text x=".3" y="78.4">C</text>
<text x="284.4" y="78.4">C</text>
<text x=".3" y="129.3">B</text>
<text x="284.4" y="129.3">B</text>
<text x=".3" y="180.2">A</text>
<text x="284.4" y="180.2">A</text>
<text x="29.5" y="205.7">5</text>
<text x="86.1" y="205.7">4</text>
<text x="142.7" y="205.7">3</text>
<text x="199.3" y="205.7">2</text>
<text x="255.8" y="205.7">1</text>
</g>
</svg>
